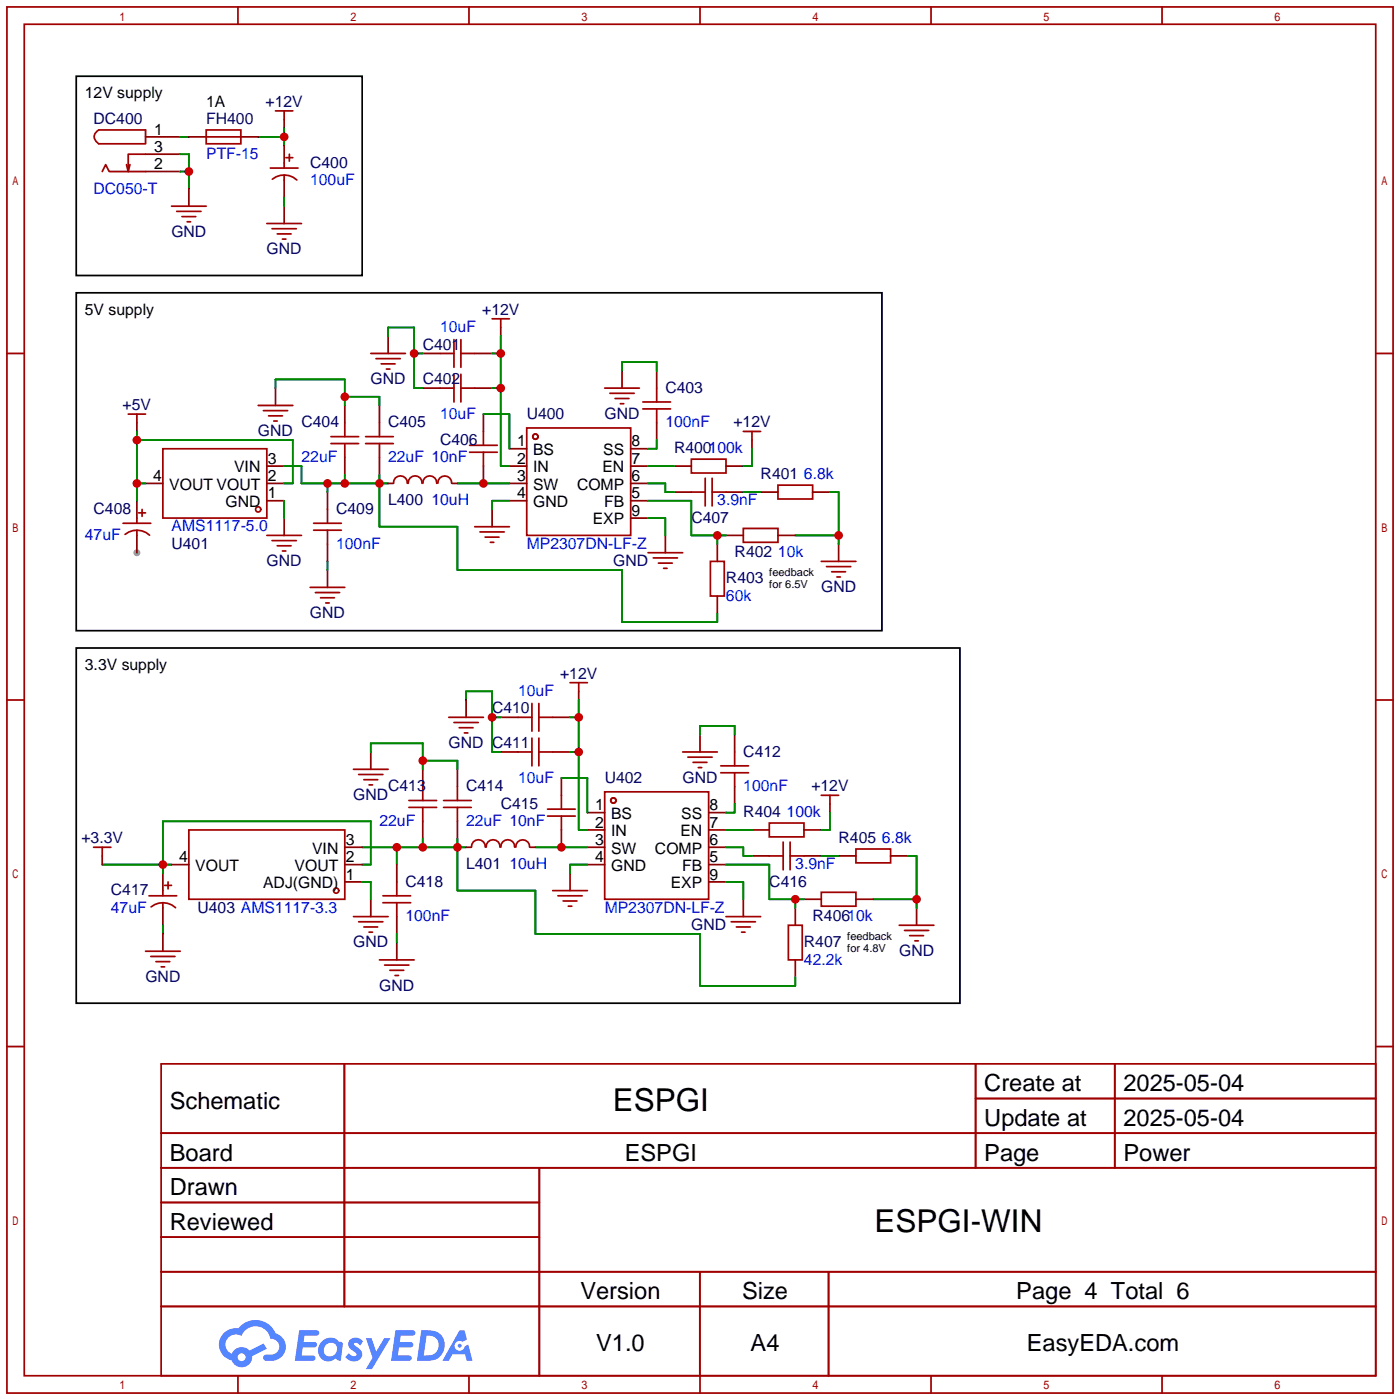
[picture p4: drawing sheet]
<svg xmlns="http://www.w3.org/2000/svg" width="205mm" height="205mm" viewBox="0 0 205 205" stroke-linecap="round" stroke-linejoin="round" font-family="sans-serif">
<circle cx="20.1" cy="81" r=".51" fill="#999"/>
<g fill="none" stroke="#a10000" stroke-width=".25">
<path d="M1 1h203.2v203.2h-203.2zM3.6 3.6h198.1v198.1h-198.1zM34.9 1v2.6M68.7 1v2.6M102.6 1v2.6M136.5 1v2.6M170.3 1v2.6M1 51.8h2.6M201.7 51.8h2.5M1 102.6h2.6M201.7 102.6h2.5M1 153.4h2.6"/>
<path d="M23.6 156h178.1v45.7h-178.1zM50.5 156v35.5M143 156v15.2M163.4 156v15.2M201.7 153.4h2.5M23.6 166.1h178.1M23.6 171.2h178.1M23.6 176.3h55.5M79.1 171.2v30.5M143 161h58.7M23.6 186.4h178.1M23.6 181.4h55.5"/>
<path d="M23.6 191.5h178.1M102.6 186.4v15.3M121.5 186.4v15.3M34.9 201.7v2.5M68.7 201.7v2.5M102.6 201.7v2.5M136.5 201.7v2.5M170.3 201.7v2.5"/>
</g>
<g fill="#5487ff">
<path d="M51.4 196.4a1.3 1.3 0 0 1 1.8 .2l-.4 .7a.54 .54 0 0 0-.9-.3v.2a2.32 2.32 0 0 1 1.2 1.3 1.36 1.36 0 0 1-1.1 1.1 1.36 1.36 0 0 1-1.4-.6l.5-.6a.7 .7 0 0 0 1.2 .3l-.1-.3a2.4 2.4 0 0 1-1.2-1.4l.2-.5z"/>
<path d="M53.6 196.2h.9l.6 1.9 1.2-1.9h.9l-2.7 4.5h-.9l1-1.7z"/>
<path d="M43.9 195h1.6a1.31 1.31 0 0 1 1.2 .2 .4 .4 0 0 1-.3 .6h-1.8l-.1 .9h1.6a.4 .4 0 0 1 .4 .5 .4 .4 0 0 1-.4 .3h-1.7l-.2 1.2h.8a1.23 1.23 0 0 1 1.2 .2 .39 .39 0 0 1-.3 .6h-2.7z"/>
<path d="M58 195h1.6a1.32 1.32 0 0 1 1.2 .2 .39 .39 0 0 1-.3 .6h-1.8l-.1 .9h1.6a.4 .4 0 0 1 .4 .5 .4 .4 0 0 1-.4 .3h-1.7l-.2 1.2h.8a1.23 1.23 0 0 1 1.2 .2 .39 .39 0 0 1-.3 .6h-2.7z"/>
<path d="M67.4 195h.7l.4 1.4-.7 .3a.75 .75 0 0 0-1.1 .3 .75 .75 0 0 0 .5 1 .75 .75 0 0 0 .9-.6l.5-.3 .7 2.4h-.9l-.2-1h-1.9l-.5 1h-.9z"/>
<path d="M61.8 195l-.7 4.5a6.3 6.3 0 0 0 2.9-.3 2.26 2.26 0 0 0 1.1-2.7 2.26 2.26 0 0 0-2.6-1.5zM62.5 195.8a1.47 1.47 0 0 1 1.8 1.3 1.47 1.47 0 0 1-1.5 1.6h-.7z"/>
<path d="M47.2 196.6a1.62 1.62 0 0 0-.4 2.1 1.62 1.62 0 0 0 2 .7l.4-.3 .3 .3 .5 .1 .3-2.5-.2-.3h-.2a.57 .57 0 0 1-.6-.4 1.73 1.73 0 0 0-2.1 .3zM47.8 197.2a.96 .96 0 0 1 1.4 0 .96 .96 0 0 1-.2 1.4 .95 .95 0 0 1-1.4-.1 .95 .95 0 0 1 .2-1.3z"/>
<path d="M32.8 195.4a2.37 2.37 0 0 0 1.2 4 1.54 1.54 0 0 0 1.7 1 1.54 1.54 0 0 0 1.3-1.6l2.1-1.1-.5-.8-2 1.1a1.57 1.57 0 0 0-2.6 .5 1.5 1.5 0 0 1-.8-2.1 1.5 1.5 0 0 1 2.2-.6 2.23 2.23 0 0 1 2.3-1.4 2.23 2.23 0 0 1 2 1.9 1.16 1.16 0 0 1 1.2 1 1.16 1.16 0 0 1-1.1 1.3h-.6a.47 .47 0 0 0-.6 .4 .47 .47 0 0 0 .4 .5 2.33 2.33 0 0 0 2.9-2.1 2.1 2.1 0 0 0-1.5-2 3.2 3.2 0 0 0-5.5-.7h-.3a2.55 2.55 0 0 0-1.8 .7zM34.8 199a.6 .6 0 0 1 1.2 0 .6 .6 0 0 1-1.2 0z"/>
<circle cx="67.4" cy="197.3" r=".28"/>
</g>
<g fill="none" stroke="#a10000" stroke-width=".25">
<path d="M13.9 19.6l.6-.5h6.8v2h-6.8a1.27 1.27 0 0 1-.6-1.5zM30.2 19.1h5.1v2h-5.1zM40.4 16.3h2.5M41.7 16.3v1.2M15 25.1l.5-1 .5 1h5.3M18.5 24.1l.3 1M19 24.1l-.2 1M21.3 22.6h-2.5v2.5M25.1 30.2h5.1M25.9 31h3.6M26.7 31.8h2M27.4 32.5h.5"/>
<path d="M30.2 20.1h5.1M39.1 32.8h5.1M39.6 24.6h4.1M39.9 33.5h3.5M39.9 26.3a2.74 2.74 0 0 1 3.6 .1M40.6 34.3h2.1M41.4 35.1h.5M41.7 23.9v.7M41.7 25.7v.7M41.9 23.1h1M42.4 22.6v1M37.8 59.4h5.1"/>
<path d="M54.4 51.8h5M55.1 52.6h3.6M55.9 53.3h2M56.6 54.1h.5M64.5 56.9h2M64.5 51.8h2M66.5 49.8v4M66.5 54.9v4M67.6 56.9h2M67.6 49.8v4M67.6 54.9v4M67.6 51.8h2"/>
<path d="M72.1 46.7h2.6M73.4 46.7v1.3M88.6 56.9h5.1M89.4 57.7h3.6M90.2 58.4h2M90.9 59.2h.5M94.2 58.9h4.1M94.2 59.9h4.1M96.3 56.9v2M96.3 59.9v2.1M18 76.7h4.1M18.3 78.3a2.74 2.74 0 0 1 3.6 .2"/>
<path d="M18.8 60.7h2.5M20.1 60.7v1.3M20.1 75.9v.8M20.1 77.7v.8M20.3 75.2h1M20.8 74.7v1M23.9 65.8h15.2v10.1h-15.2zM38.6 60.2h3.6M39.1 78.5h5.1M39.4 61h2M39.9 79.2h3.5M40.1 61.7h.5"/>
<path d="M46 77.7h4M46 76.7h4M48 74.7v2M48 77.7v2.1M48.5 65h4.1M48.5 64h4.1M50.5 62v2M50.5 65v2.1M53.6 65h4.1M53.6 64h4.1M55.6 62v2M55.6 65v2.1"/>
<path d="M57.7 70.9a1.01 1.01 0 0 1 1-1.1 1.01 1.01 0 0 1 1 1.1M59.8 70.9a1.01 1.01 0 0 1 1.1-1.1 1.01 1.01 0 0 1 1 1.1M62 70.9a1.01 1.01 0 0 1 1-1.1 1.01 1.01 0 0 1 1 1.1M64.2 70.9a1.01 1.01 0 0 1 1-1.1 1.01 1.01 0 0 1 1 1.1M68.8 66.3h4.1M68.8 65.3h4.1M69.6 77.2h5.1M70.4 78h3.5M70.9 63.2v2.1M70.9 66.3v2M71.1 78.7h2.1M71.9 79.5h.5"/>
<path d="M77.2 62.7h15.3v15.8h-15.3zM101.3 67.3h5.1v2h-5.1zM101.3 72.1h2.1M103.4 70.1v4.1M104.4 70.1v4.1M104.4 72.1h2M109 77.5h5v2h-5zM109 63.2h2.5M110.2 63.2v1.3M114 71.1h5.1v2.1h-5.1zM40.6 80h2.1M41.4 80.8h.5"/>
<path d="M45.5 86.1h5M46.2 86.9h3.6M47 87.6h2M47.8 88.4h.5M95 81h5.1M95.8 81.8h3.5M96.5 82.5h2.1M97.3 83.3h.5M104.1 82.3h2.1v5.1h-2.1zM120.4 82.3h5.1M121.2 83.1h3.5M121.9 83.8h2.1"/>
<path d="M122.7 84.6h.5M51.8 112.8h5.1M52.6 113.5h3.5M53.3 114.3h2.1M54.1 115.1h.5M59.9 118.4h4.1M59.9 117.3h4.1M62 115.3v2M62 118.4v2M65 118.4h4.1M65 117.3h4.1M65.8 105.2h5.1"/>
<path d="M66.5 105.9h3.6M67.1 115.3v2M67.1 118.4v2M67.3 106.7h2M68.1 107.4h.5M75.9 110.2h2.1M75.9 105.2h2.1M78 103.1v4.1M78 108.2v4.1M79 110.2h2M79 103.1v4.1M79 108.2v4.1"/>
<path d="M79 105.2h2M80.3 119.6h4M80.3 118.6h4M82.3 116.6v2M82.3 119.6v2.1M83.6 100.1h2.5M84.8 100.1v1.2M88.6 116.1h15.3v15.7h-15.3zM100.1 110.2h5.1M100.8 111h3.6M101.6 111.8h2M102.4 112.5h.5"/>
<path d="M105.7 112.3h4M105.7 113.3h4M107.7 110.2v2.1M107.7 113.3v2M120.4 116.6h2.5M121.7 116.6v1.3M13.7 124.2h2.6M15 124.2v1.3M21.3 139.4h5.1M21.8 131.3h4.1M22.1 132.9a2.74 2.74 0 0 1 3.6 .2M23.9 130.6v.7"/>
<path d="M23.9 132.3v.8M24.1 129.8h1M24.6 129.3v1M27.7 121.7h22.8v10.1h-22.8zM51.8 134.4h5.1M52.6 135.1h3.5M53.3 135.9h2.1M54.1 136.7h.5M56.1 131.3h4.1M56.1 132.3h4.1M58.2 129.3v2M58.2 132.3v2.1"/>
<path d="M69.1 124.2a1.01 1.01 0 0 1 1-1.1 1.01 1.01 0 0 1 1 1.1M71.3 124.2a1.01 1.01 0 0 1 1-1.1 1.01 1.01 0 0 1 1 1.1M73.4 124.2a1.01 1.01 0 0 1 1-1.1 1.01 1.01 0 0 1 1 1.1M75.6 124.2a1.01 1.01 0 0 1 1-1.1 1.01 1.01 0 0 1 1 1.1M81 130.6h5.1M81.8 131.3h3.5M82.5 132.1h2.1M83.3 132.8h.5M106.4 134.4h5.1M107.2 135.1h3.5M107.9 135.9h2.1M108.7 136.7h.5"/>
<path d="M112.8 120.7h5.1v2h-5.1zM112.8 125.5h2M114.8 123.4v4.1M115.6 135.6h2v5.1h-2zM115.8 123.4v4.1M115.8 125.5h2.1M120.4 130.8h5.1v2h-5.1zM125.5 124.5h5.1v2h-5.1zM131.8 135.6h5.1M132.6 136.4h3.5M133.3 137.2h2.1M134.1 137.9h.5"/>
<path d="M22.1 140.2h3.6M22.9 141h2M23.6 141.7h.5M55.6 140.7h5.1M56.4 141.5h3.5M57.1 142.2h2.1M57.9 143h.5"/>
<circle cx="37.8" cy="74.7" r=".38"/>
<circle cx="78.5" cy="64" r=".38"/>
<circle cx="89.9" cy="117.3" r=".38"/>
<circle cx="49.3" cy="130.6" r=".38"/>
</g>
<g fill="none" stroke="#870000" stroke-width=".25">
<path d="M41.7 17.5v1.3M21.3 20.1h5.1M21.3 25.1h5.1M21.3 22.6h5.1M27.7 20.1h2.5M27.7 27.7v2.5M35.3 20.1h2.5M41.7 21.3v2.6M41.7 26.4v2.6M41.7 30.2v2.6M40.4 56.9v2.5M50.5 59.4v2.6"/>
<path d="M55.6 59.4v2.6M56.9 49.3v2.5M62 56.9h2.5M62 51.8h2.5M69.6 56.9h2.5M69.6 51.8h2.5M73.4 48v1.3M91.2 54.4v2.5M96.3 54.4v2.5M20.1 62v1.2M20.1 73.4v2.5M20.1 78.5v2.5"/>
<path d="M21.3 70.9h2.6M39.1 68.3h2.6M39.1 70.9h2.6M39.1 73.4h2.6M41.7 75.9v2.6M48 72.1v2.6M48 79.8v2.5M50.5 67.1v2.5M55.6 67.1v2.5M56.9 70.9h.8M66.3 70.9h.8M70.9 60.7v2.5"/>
<path d="M70.9 68.3v2.6M72.1 74.7v2.5M74.7 65.8h2.5M74.7 68.3h2.5M74.7 70.9h2.5M74.7 73.4h2.5M92.5 65.8h2.5M92.5 68.3h2.5M92.5 70.9h2.5M92.5 73.4h2.5M92.5 75.9h2.5M96.3 62v2.5"/>
<path d="M97.5 78.5v2.5M98.8 68.3h2.5M98.8 72.1h2.5M105.2 79.8v2.5M106.4 68.3h2.6M106.4 72.1h2.6M106.4 78.5h2.6M110.2 64.5v1.3M111.5 72.1h2.5M114 78.5h2.6M119.1 72.1h2.6M122.9 79.8v2.5"/>
<path d="M48 83.6v2.5M105.2 87.4v2.5M54.4 110.2v2.6M62 112.8v2.5M67.1 112.8v2.5M68.3 102.6v2.6M73.4 110.2h2.5M73.4 105.2h2.5M81 110.2h2.6M81 105.2h2.6M82.3 114v2.6M84.8 101.3v1.3"/>
<path d="M86.1 119.1h2.5M102.6 107.7v2.5M103.9 119.1h2.5M107.7 107.7v2.5M107.7 115.3v2.6M121.7 117.9v1.2M15 125.5v1.2M23.9 128v2.6M23.9 133.1v2.5M23.9 136.9v2.5M25.1 126.7h2.6M50.5 124.2h2.6"/>
<path d="M50.5 126.7h2.6M50.5 129.3h2.6M54.4 131.8v2.6M58.2 126.7v2.6M58.2 134.4v2.5M58.2 138.2v2.5M62 120.4v2.5M67.1 120.4v2.5M68.3 124.2h.8M77.7 124.2h.8M82.3 121.7v2.5M83.6 128v2.6"/>
<path d="M86.1 121.7h2.5M86.1 124.2h2.5M86.1 126.7h2.5M103.9 121.7h2.5M103.9 124.2h2.5M103.9 126.7h2.5M103.9 129.3h2.5M109 131.8v2.6M110.2 121.7h2.6M110.2 125.5h2.6M116.6 133.1v2.5M117.9 121.7h2.5"/>
<path d="M117.9 125.5h2.5M117.9 131.8h2.5M122.9 125.5h2.6M125.5 131.8h2.5M130.6 125.5h2.5M134.4 133.1v2.5M116.6 140.7v2.6"/>
</g>
<g fill="none" stroke="#008700" stroke-width=".25">
<path d="M41.7 18.8v2.5M26.4 20.1h1.3M26.4 25.1h1.3M26.4 22.6h1.3v5.1M37.8 20.1h3.9M41.7 29v1.2M40.4 56.9v-1.3h10.1v3.8M50.5 58.2h5.1v1.2M56.9 49.3v-1.3h3.8v8.9h1.3M60.7 51.8h1.3M72.1 51.8h1.3M72.1 56.9h1.3"/>
<path d="M73.4 49.3v19h1.3M91.2 54.4v-1.3h5.1v1.3M20.1 70.9h1.2M20.1 64.5h22.8v6.4h-1.2M20.1 63.2v10.2M41.7 68.3h2.5v2.6h12.7M41.7 73.4v2.5M48 70.9v1.2M50.5 69.6v1.3M55.6 69.6v7.6h11.5v6.4h24.1v7.6h14v-1.3M67.1 70.9h7.6M70.9 60.7h3.8v5.1"/>
<path d="M74.7 73.4h-2.6v1.3M95 73.4h6.3v5.1h5.1M95 70.9h2.5v1.2h1.3M95 75.9h2.5v2.6M95 68.3h3.8M96.3 64.5v1.3h-1.3M105.2 78.5v1.3M109 72.1h2.5M110.2 65.8v2.5h-1.2M116.6 78.5h6.3M121.7 72.1h1.2v7.7M48 82.3v1.3"/>
<path d="M54.4 110.2v-1.2h7.6v3.8M62 111.5h5.1v1.3M68.3 102.6v-1.3h3.8v8.9h1.3M72.1 105.2h1.3M82.3 114h3.8v5.1M83.6 105.2h1.2M83.6 110.2h1.2M84.8 102.6v19.1h1.3M102.6 107.7v-1.3h5.1v1.3M107.7 117.9v1.2h-1.3M121.7 119.1v2.6h-1.3M15 126.7h10.1"/>
<path d="M23.9 135.6v1.3M53.1 126.7h1.3v-6.3h-30.5v7.6M53.1 124.2h15.2M53.1 129.3h1.3v2.5M58.2 124.2v2.5M58.2 136.9v1.3M62 122.9v1.3M67.1 122.9v7.7h11.4v6.3h24.1v7.6h14v-1.2M78.5 124.2h7.6M86.1 126.7h-2.5v1.3M106.4 126.7h6.4v5.1h5.1M106.4 124.2h2.6v1.3h1.2"/>
<path d="M106.4 129.3h2.6v2.5M106.4 121.7h3.8M116.6 131.8v1.3M120.4 125.5h2.5M128 131.8h6.4M133.1 125.5h1.3v7.6"/>
</g>
<path d="M11.2 11.2h41.9v29.2h-41.9zM11.2 42.9h118.1v49.6h-118.1zM11.2 95h129.5v52.1h-129.5z" fill="none" stroke="#000" stroke-width=".25"/>
<g fill="#c00">
<circle cx="70.9" cy="70.9" r=".63"/>
<circle cx="122.9" cy="78.5" r=".63"/>
<circle cx="105.2" cy="78.5" r=".63"/>
<circle cx="50.5" cy="58.2" r=".63"/>
<circle cx="82.3" cy="124.2" r=".63"/>
<circle cx="134.4" cy="131.8" r=".63"/>
<circle cx="67.1" cy="124.2" r=".63"/>
<circle cx="62" cy="124.2" r=".63"/>
<circle cx="58.2" cy="124.2" r=".63"/>
<circle cx="116.6" cy="131.8" r=".63"/>
<circle cx="62" cy="111.5" r=".63"/>
<circle cx="23.9" cy="126.7" r=".63"/>
<circle cx="60.7" cy="51.8" r=".63"/>
<circle cx="72.1" cy="105.2" r=".63"/>
<circle cx="20.1" cy="70.9" r=".63"/>
<circle cx="20.1" cy="64.5" r=".63"/>
<circle cx="48" cy="70.9" r=".63"/>
<circle cx="50.5" cy="70.9" r=".63"/>
<circle cx="55.6" cy="70.9" r=".63"/>
<circle cx="41.7" cy="20.1" r=".63"/>
<circle cx="27.7" cy="25.1" r=".63"/>
<circle cx="73.4" cy="56.9" r=".63"/>
<circle cx="73.4" cy="51.8" r=".63"/>
<circle cx="84.8" cy="110.2" r=".63"/>
<circle cx="84.8" cy="105.2" r=".63"/>
</g>
<g font-size="4.6">
<text x="89.8" y="162.8">ESPGI</text>
<text x="128.2" y="180.6">ESPGI-WIN</text>
</g>
<g font-size="3.5">
<text x="144.3" y="160">Create at</text>
<text x="164.7" y="160">2025-05-04</text>
<text x="24.9" y="162.5">Schematic</text>
<text x="144.3" y="165.1">Update at</text>
<text x="164.7" y="165.1">2025-05-04</text>
<text x="24.9" y="170.2">Board</text>
<text x="91.6" y="170.2">ESPGI</text>
<text x="144.3" y="170.2">Page</text>
<text x="164.7" y="170.2">Power</text>
<text x="24.9" y="175.2">Drawn</text>
<text x="24.9" y="180.3">Reviewed</text>
<text x="85.1" y="190.5">Version</text>
<text x="108.8" y="190.5">Size</text>
<text x="149" y="190.5">Page 4 Total 6</text>
<text x="87.4" y="198.1">V1.0</text>
<text x="110" y="198.1">A4</text>
<text x="150.5" y="198.1">EasyEDA.com</text>
</g>
<g font-size="2.3">
<text x="12.4" y="14.4">12V supply</text>
<text x="30.2" y="15.7">1A</text>
<text x="22.6" y="19.7">1</text>
<text x="22.6" y="22.3">3</text>
<text x="22.6" y="24.8">2</text>
<text x="12.4" y="46.2">5V supply</text>
<text x="75.8" y="65.4">1</text>
<text x="92.6" y="65.4">8</text>
<text x="22.5" y="70.5">4</text>
<text x="24.8" y="71.8">VOUT VOUT</text>
<text x="34.3" y="69.3">VIN</text>
<text x="39.2" y="70.5">2</text>
<text x="39.2" y="68">3</text>
<text x="75.8" y="68">2</text>
<text x="75.8" y="70.5">3</text>
<text x="78.2" y="66.7">BS</text>
<text x="78.2" y="69.3">IN</text>
<text x="78.2" y="71.8">SW</text>
<text x="84.6" y="71.8">COMP</text>
<text x="88.3" y="69.3">EN</text>
<text x="88.4" y="66.7">SS</text>
<text x="92.6" y="70.5">6</text>
<text x="92.6" y="68">7</text>
<text x="33" y="74.3">GND</text>
<text x="39.2" y="73.1">1</text>
<text x="75.8" y="73.1">4</text>
<text x="78.2" y="74.3">GND</text>
<text x="86.9" y="76.9">EXP</text>
<text x="88.6" y="74.3">FB</text>
<text x="92.6" y="73.1">5</text>
<text x="92.6" y="75.6">9</text>
<text x="12.4" y="98.2">3.3V supply</text>
<text x="87.2" y="118.8">1</text>
<text x="104" y="118.8">8</text>
<text x="45.8" y="125.1">VIN</text>
<text x="50.7" y="123.9">3</text>
<text x="87.2" y="121.3">2</text>
<text x="87.2" y="123.9">3</text>
<text x="89.6" y="120.1">BS</text>
<text x="89.6" y="122.6">IN</text>
<text x="89.6" y="125.1">SW</text>
<text x="96" y="125.1">COMP</text>
<text x="99.7" y="122.6">EN</text>
<text x="99.9" y="120.1">SS</text>
<text x="104" y="123.9">6</text>
<text x="104" y="121.3">7</text>
<text x="26.3" y="126.4">4</text>
<text x="28.6" y="127.7">VOUT</text>
<text x="38.6" y="130.2">ADJ(GND)</text>
<text x="43.2" y="127.7">VOUT</text>
<text x="50.7" y="128.9">1</text>
<text x="50.7" y="126.4">2</text>
<text x="87.2" y="126.4">4</text>
<text x="89.6" y="127.7">GND</text>
<text x="98.3" y="130.2">EXP</text>
<text x="100" y="127.7">FB</text>
<text x="104" y="126.4">5</text>
<text x="104" y="128.9">9</text>
</g>
<g font-size="2.3" fill="#000080">
<text x="38.9" y="15.7">+12V</text>
<text x="13.7" y="18.2">DC400</text>
<text x="30.2" y="18.2">FH400</text>
<text x="45.5" y="24.6">C400</text>
<text x="25.1" y="34.7">GND</text>
<text x="39.1" y="37.3">GND</text>
<text x="70.7" y="46.2">+12V</text>
<text x="62" y="51.2">C401</text>
<text x="54.3" y="56.3">GND</text>
<text x="62" y="56.3">C402</text>
<text x="97.5" y="57.6">C403</text>
<text x="18" y="60.1">+5V</text>
<text x="37.8" y="63.9">GND</text>
<text x="44.2" y="62.7">C404</text>
<text x="56.9" y="62.7">C405</text>
<text x="64.5" y="65.2">C406</text>
<text x="77.2" y="61.4">U400</text>
<text x="88.6" y="61.4">GND</text>
<text x="107.5" y="62.7">+12V</text>
<text x="98.8" y="66.5">R400100k</text>
<text x="111.5" y="70.3">R401</text>
<text x="13.7" y="75.4">C408</text>
<text x="49.3" y="75.4">C409</text>
<text x="56.9" y="74.1">L400</text>
<text x="101.3" y="76.6">C407</text>
<text x="25.1" y="80.4">U401</text>
<text x="39.1" y="83">GND</text>
<text x="89.9" y="83">GND</text>
<text x="107.7" y="81.7">R402</text>
<text x="106.4" y="85.5">R403</text>
<text x="120.4" y="86.8">GND</text>
<text x="45.4" y="90.6">GND</text>
<text x="82.1" y="99.5">+12V</text>
<text x="72.1" y="104.6">C410</text>
<text x="65.8" y="109.7">GND</text>
<text x="72.1" y="109.7">C411</text>
<text x="109" y="110.9">C412</text>
<text x="51.8" y="117.3">GND</text>
<text x="56.9" y="116">C413</text>
<text x="68.3" y="116">C414</text>
<text x="73.4" y="118.5">C415</text>
<text x="88.6" y="114.7">U402</text>
<text x="100.1" y="114.7">GND</text>
<text x="109" y="119.8">R404</text>
<text x="118.9" y="116">+12V</text>
<text x="11.9" y="123.6">+3.3V</text>
<text x="122.9" y="123.6">R405</text>
<text x="16.3" y="131.2">C417</text>
<text x="59.4" y="130">C418</text>
<text x="68.3" y="127.4">L401</text>
<text x="112.8" y="130">C416</text>
<text x="29" y="133.8">U403 AMS1117-3.3</text>
<text x="101.3" y="136.3">GND</text>
<text x="119.1" y="135.1">R40610k</text>
<text x="21.3" y="143.9">GND</text>
<text x="51.8" y="138.9">GND</text>
<text x="117.9" y="138.9">R407</text>
<text x="131.8" y="140.1">GND</text>
<text x="55.6" y="145.2">GND</text>
</g>
<g font-size="2.3" fill="#00f">
<text x="30.2" y="23.3">PTF-15</text>
<text x="13.7" y="28.4">DC050-T</text>
<text x="45.5" y="27.1">100uF</text>
<text x="64.5" y="48.7">10uF</text>
<text x="64.5" y="61.4">10uF</text>
<text x="97.5" y="62.7">100nF</text>
<text x="44.2" y="67.7">22uF</text>
<text x="56.9" y="67.7">22uF 10nF</text>
<text x="117.9" y="70.3">6.8k</text>
<text x="25.1" y="77.9">AMS1117-5.0</text>
<text x="63.2" y="74.1">10uH</text>
<text x="105.2" y="74.1">3.9nF</text>
<text x="12.4" y="79.2">47uF</text>
<text x="49.3" y="80.4">100nF</text>
<text x="77.2" y="80.4">MP2307DN-LF-Z</text>
<text x="114" y="81.7">10k</text>
<text x="106.4" y="88.1">60k</text>
<text x="75.9" y="102">10uF</text>
<text x="75.9" y="114.7">10uF</text>
<text x="109" y="116">100nF</text>
<text x="115.3" y="119.8">100k</text>
<text x="55.6" y="121.1">22uF</text>
<text x="68.3" y="121.1">22uF 10nF</text>
<text x="129.3" y="123.6">6.8k</text>
<text x="74.7" y="127.4">10uH</text>
<text x="116.6" y="127.4">3.9nF</text>
<text x="16.3" y="133.8">47uF</text>
<text x="59.4" y="135.1">100nF</text>
<text x="88.6" y="133.8">MP2307DN-LF-Z</text>
<text x="117.9" y="141.4">42.2k</text>
</g>
<g font-size="1.6">
<text x="112.8" y="84.4">feedback</text>
<text x="112.8" y="86.2">for 6.5V</text>
<text x="124.2" y="137.8">feedback</text>
<text x="124.2" y="139.5">for 4.8V</text>
</g>
</svg>
